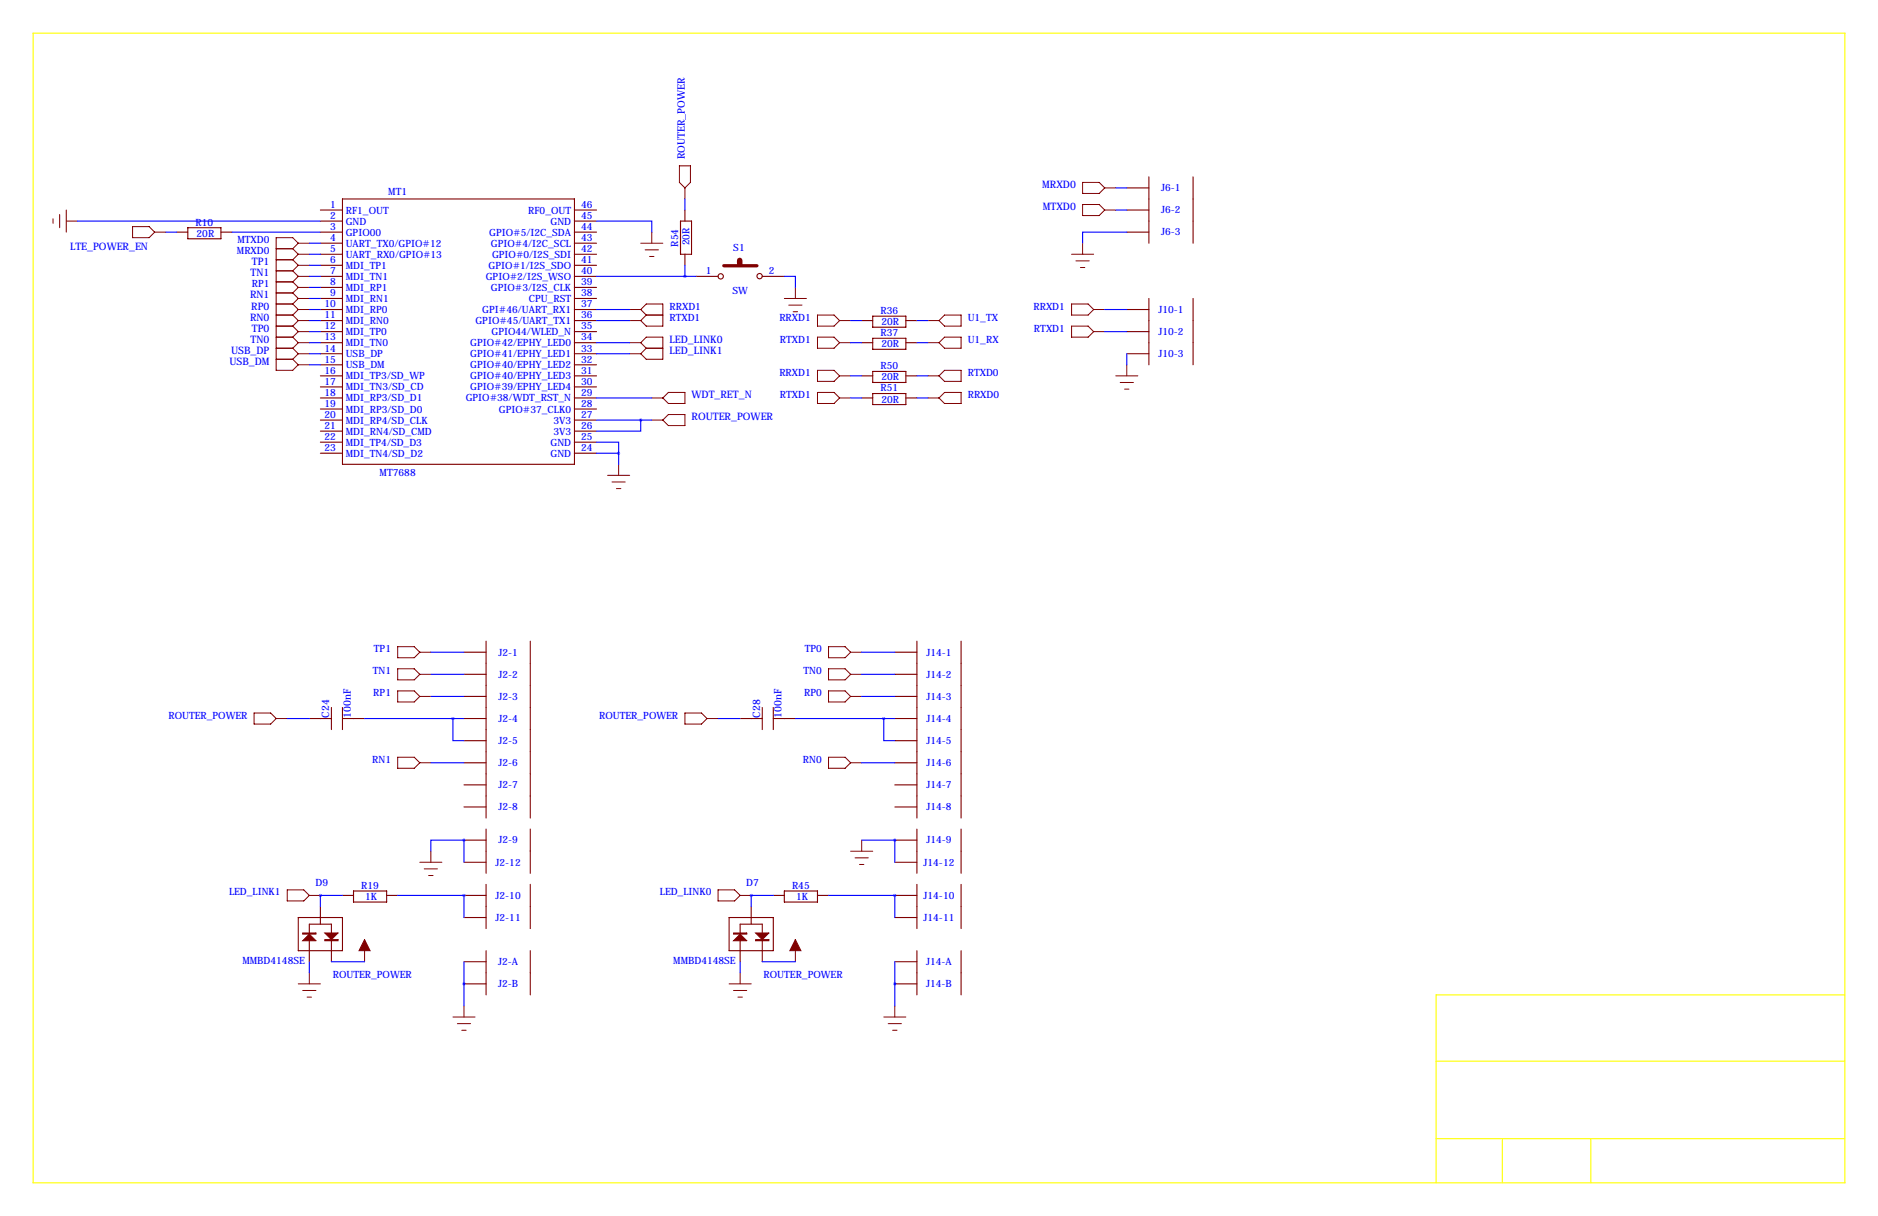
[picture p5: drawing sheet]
<svg xmlns="http://www.w3.org/2000/svg" width="432mm" height="279mm" viewBox="0 0 432 279" stroke-linecap="round" stroke-linejoin="round" font-family="sans-serif">
<path d="M7.6 7.6h416.6v264.2h-416.6zM424.2 228.6h-94v43.2M330.2 243.8h94M330.2 261.6h94M345.4 261.6v10.2M365.8 261.6v10.2" fill="none" stroke="#ff0" stroke-width=".25"/>
<g fill="none" stroke="#800000" stroke-width=".25">
<path d="M40.6 53.3h2.6M43.2 52.3h7.6v2.6h-7.6zM50.8 53.3h2.5M73.7 48.3h5M73.7 50.8h5M73.7 53.3h5M73.7 55.9h5M73.7 58.4h5M78.7 45.7h53.4v61h-53.4zM132.1 48.3h5.1M132.1 50.8h5.1M132.1 53.3h5.1"/>
<path d="M132.1 55.9h5.1M132.1 58.4h5.1M156.5 50.8h2.5v7.6h-2.5zM157.5 48.3v2.5M157.5 58.4v2.6M259.1 48.3h5.1M259.1 53.3h5.1M259.1 43.2h5.1M264.2 40.6v15.3M274.3 40.6v15.3M73.7 61h5M73.7 63.5h5"/>
<path d="M73.7 66h5M73.7 68.6h5M73.7 71.1h5M73.7 73.7h5M73.7 76.2h5M73.7 78.7h5M132.1 61h5.1M132.1 63.5h5.1M132.1 66h5.1M132.1 68.6h5.1M132.1 71.1h5.1M132.1 73.7h5.1"/>
<path d="M132.1 76.2h5.1M132.1 78.7h5.1M160 63.5h5.1M175.3 63.5h5M198.1 73.7h2.6M198.1 78.7h2.6M200.7 72.6h7.6v2.6h-7.6zM200.7 77.7h7.6v2.6h-7.6zM208.3 73.7h2.5M208.3 78.7h2.5M259.1 71.1h5.1M259.1 76.2h5.1"/>
<path d="M264.2 68.6v15.2M274.3 68.6v15.2M73.7 81.3h5M73.7 83.8h5M73.7 86.4h5M73.7 88.9h5M73.7 91.4h5M73.7 94h5M73.7 96.5h5M73.7 99.1h5M132.1 81.3h5.1M132.1 83.8h5.1"/>
<path d="M132.1 86.4h5.1M132.1 88.9h5.1M132.1 91.4h5.1M132.1 94h5.1M132.1 96.5h5.1M132.1 99.1h5.1M198.1 86.4h2.6M198.1 91.4h2.6M200.7 85.3h7.6v2.6h-7.6zM200.7 90.4h7.6v2.6h-7.6zM208.3 86.4h2.5M208.3 91.4h2.5"/>
<path d="M259.1 81.3h5.1M73.7 101.6h5M73.7 104.1h5M132.1 101.6h5.1M132.1 104.1h5.1M106.7 149.9h5.1M106.7 154.9h5.1M111.8 147.3v40.7M121.9 147.3v40.7M205.7 149.9h5.1M205.7 154.9h5.1M210.8 147.3v40.7"/>
<path d="M221 147.3v40.7M71.1 165.1h5.1M76.2 162.6v5M78.7 162.6v5M78.7 165.1h5.1M106.7 160h5.1M106.7 165.1h5.1M106.7 170.2h5.1M106.7 175.3h5.1M170.2 165.1h5.1M175.3 162.6v5M177.8 165.1h5.1"/>
<path d="M177.8 162.6v5M205.7 160h5.1M205.7 165.1h5.1M205.7 170.2h5.1M205.7 175.3h5.1M106.7 180.3h5.1M106.7 185.4h5.1M106.7 193h5.1M106.7 198.1h5.1M111.8 190.5v10.2M121.9 190.5v10.2M205.7 180.3h5.1"/>
<path d="M205.7 185.4h5.1M205.7 193h5.1M205.7 198.1h5.1M210.8 190.5v10.2M221 190.5v10.2M68.6 210.8h10.1v7.6h-10.1zM73.7 208.3v4M78.7 205.7h2.6M81.3 204.7h7.6v2.6h-7.6zM88.9 205.7h2.5M106.7 205.7h5.1M106.7 210.8h5.1"/>
<path d="M111.8 203.2v10.2M111.8 218.4v10.2M121.9 203.2v10.2M121.9 218.4v10.2M167.6 210.8h10.2v7.6h-10.2zM172.7 208.3v4M177.8 205.7h2.5M180.3 204.7h7.7v2.6h-7.7zM188 205.7h2.5M205.7 205.7h5.1M205.7 210.8h5.1M210.8 203.2v10.2"/>
<path d="M210.8 218.4v10.2M221 203.2v10.2M221 218.4v10.2M71.1 221v-8.7h5.1v8.7M106.7 221h5.1M106.7 226.1h5.1M170.2 221v-8.7h5.1v8.7M205.7 221h5.1M205.7 226.1h5.1"/>
<circle cx="165.7" cy="63.5" r=".61"/>
<circle cx="174.7" cy="63.4" r=".61"/>
</g>
<g fill="#800000" stroke="#800000" stroke-width=".23">
<path d="M69.6 214.4h3v.2h-3z"/>
<path d="M71.1 214.6l1.5 1.6h-3z"/>
<path d="M74.7 214.4h3l-1.5 1.5z"/>
<path d="M74.7 215.9h3v.3h-3z"/>
<path d="M168.7 214.4h3v.2h-3z"/>
<path d="M170.2 214.6l1.5 1.6h-3z"/>
<path d="M173.7 214.4h3.1l-1.5 1.5z"/>
<path d="M173.7 215.9h3.1v.3h-3.1z"/>
<path d="M83.8 215.9l1.3 2.5h-2.6z"/>
<path d="M182.9 215.9l1.2 2.5h-2.5z"/>
</g>
<path d="M166.4 61.1h7.6" fill="none" stroke="#800000" stroke-width=".76"/>
<path d="M170.1 59.8v.8" fill="none" stroke="#800000" stroke-width="1.3"/>
<g fill="none" stroke="#800000" stroke-width=".23">
<path d="M156.2 38.1h2.5v3.8l-1.2 1.3-1.3-1.3zM12.2 50.3v1M13.7 49.3v3M15.2 50.8h2.6M15.2 48.3v5M30.5 52.1h3.8l1.3 1.2-1.3 1.3h-3.8zM35.6 53.3h2.5M63.5 59.7h3.8M63.5 57.2h3.8M67.3 59.7l1.3 1.3M67.3 57.2l1.3 1.2M68.6 55.9l-1.3-1.3h-3.8v30.5h3.8l1.3-1.3"/>
<path d="M68.6 55.9h2.5M68.6 55.9l-1.3 1.3M68.6 58.4h2.5M68.6 58.4l-1.3 1.3M147.3 55.9h5.1M148.3 57.4h3.1M149.4 58.9h1M149.9 53.3v2.6M157.5 43.2v2.5M246.4 58.4h5.1M247.4 59.9h3M248.9 47h3.8l1.3 1.3-1.3 1.2h-3.8z"/>
<path d="M248.9 41.9h3.8l1.3 1.3-1.3 1.2h-3.8zM248.9 55.9v2.5M254 43.2h2.5M254 48.3h2.5M63.5 74.9h3.8M63.5 72.4h3.8M63.5 77.5h3.8M63.5 69.8h3.8M63.5 62.2h3.8M63.5 67.3h3.8M63.5 64.8h3.8M67.3 64.8l1.3 1.2"/>
<path d="M67.3 67.3l1.3 1.3M67.3 69.8l1.3 1.3M67.3 72.4l1.3 1.3M67.3 74.9l1.3 1.3M67.3 77.5l1.3 1.2M67.3 62.2l1.3 1.3M68.6 73.7h2.5M68.6 78.7h2.5M68.6 71.1h2.5M68.6 61h2.5M68.6 61l-1.3 1.2M68.6 66h2.5"/>
<path d="M68.6 66l-1.3 1.3M68.6 68.6h2.5M68.6 68.6l-1.3 1.2M68.6 71.1l-1.3 1.3M68.6 73.7l-1.3 1.2M68.6 76.2h2.5M68.6 76.2l-1.3 1.3M68.6 78.7l-1.3 1.3M68.6 63.5h2.5M68.6 63.5l-1.3 1.3M144.8 73.7h2.5M144.8 78.7h2.5"/>
<path d="M144.8 71.1h2.5M147.3 71.1l1.3-1.3h3.8v5.1h-3.8l-1.3-1.2M147.3 78.7l1.3-1.2h3.8v5h-3.8l-1.3-1.2M147.3 71.1l1.3 1.3M147.3 78.7l1.3 1.3M148.6 72.4h3.8M148.6 72.4l-1.3 1.3M180.3 68.6h5.1M181.4 70.1h3M182.4 71.6h1M182.9 66v2.6M188 72.4h3.8l1.2 1.3-1.2 1.2h-3.8z"/>
<path d="M188 77.5h3.8l1.2 1.2-1.2 1.3h-3.8zM193 73.7h2.6M193 78.7h2.6M213.4 73.7h2.5M213.4 78.7h2.5M217.2 72.4h3.8v2.5h-3.8l-1.3-1.2zM217.2 77.5h3.8v2.5h-3.8l-1.3-1.3zM246.4 74.9h3.8l1.3 1.3-1.3 1.3h-3.8zM246.4 69.8h3.8l1.3 1.3-1.3 1.3h-3.8zM248.4 61.5h1M251.5 71.1h2.5M251.5 76.2h2.5"/>
<path d="M63.5 80h3.8M63.5 82.5h3.8M67.3 80l1.3 1.3M67.3 82.5l1.3 1.3M68.6 81.3h2.5M68.6 81.3l-1.3 1.2M68.6 83.8h2.5M144.8 81.3h2.5M148.6 80h3.8M148.6 80l-1.3 1.3M149.9 91.4h2.5M149.9 96.5h2.5"/>
<path d="M152.4 96.5l1.3-1.3h3.8v2.6h-3.8zM153.7 90.2h3.8v2.5h-3.8l-1.3-1.3zM188 85.1h3.8l1.2 1.3-1.2 1.2h-3.8zM188 90.2h3.8l1.2 1.2-1.2 1.3h-3.8zM193 91.4h2.6M193 86.4h2.6M213.4 91.4h2.5M213.4 86.4h2.5M215.9 86.4l1.3-1.3h3.8v2.5h-3.8zM217.2 90.2h3.8v2.5h-3.8l-1.3-1.3zM256.5 86.4h5.1M257.6 87.9h3"/>
<path d="M258.6 89.4h1M259.1 83.8v2.6M139.7 109.2h5.1M140.7 110.7h3.1M141.7 112.3h1M142.2 106.7v2.5M91.4 148.6h3.8l1.3 1.3-1.3 1.2h-3.8zM91.4 153.7h3.8l1.3 1.2-1.3 1.3h-3.8zM91.4 158.8h3.8l1.3 1.2-1.3 1.3h-3.8zM96.5 149.9h2.6M96.5 154.9h2.6M190.5 148.6h3.8l1.3 1.3-1.3 1.2h-3.8z"/>
<path d="M190.5 153.7h3.8l1.3 1.2-1.3 1.3h-3.8zM190.5 158.8h3.8l1.3 1.2-1.3 1.3h-3.8zM195.6 149.9h2.5M195.6 154.9h2.5M58.4 163.8h3.8l1.3 1.3-1.3 1.3h-3.8zM63.5 165.1h2.5M91.4 174h3.8l1.3 1.3-1.3 1.2h-3.8zM96.5 160h2.6M96.5 175.3h2.6M157.5 163.8h3.8l1.3 1.3-1.3 1.3h-3.8zM162.6 165.1h2.5M190.5 174h3.8l1.3 1.3-1.3 1.2h-3.8z"/>
<path d="M195.6 160h2.5M195.6 175.3h2.5M96.5 198.1h5.1M97.5 199.6h3.1M99.1 195.6v2.5M195.6 195.6h5.1M196.6 197.1h3M197.6 198.6h1M198.1 193v2.6M66 204.5h3.8l1.3 1.2-1.3 1.3h-3.8zM71.1 205.7h2.6M83.8 215.9v5.1"/>
<path d="M98.6 201.2h1M165.1 204.5h3.8l1.3 1.2-1.3 1.3h-3.8zM170.2 205.7h2.5M182.9 215.9v5.1M68.6 226.1h5.1M69.6 227.6h3M70.6 229.1h1M71.1 223.5v2.6M104.1 233.7h5.1M105.2 235.2h3M106.2 236.7h1M106.7 231.1v2.6"/>
<path d="M167.6 226.1h5.1M168.7 227.6h3M169.7 229.1h1M170.2 223.5v2.6M203.2 233.7h5.1M204.2 235.2h3.1M205.2 236.7h1M205.7 231.1v2.6"/>
</g>
<g fill="none" stroke="#00f" stroke-width=".25">
<path d="M17.8 50.8h55.9M38.1 53.3h2.5M53.3 53.3h20.4M71.1 55.9h2.6M71.1 58.4h2.6M137.2 50.8h12.7v2.5M157.5 45.7v2.6M256.5 43.2h2.6M256.5 48.3h2.6M259.1 53.3h-10.2v2.6M71.1 73.7h2.6M71.1 78.7h2.6"/>
<path d="M71.1 71.1h2.6M71.1 61h2.6M71.1 63.5h2.6M71.1 66h2.6M71.1 68.6h2.6M71.1 76.2h2.6M137.2 73.7h7.6M137.2 78.7h7.6M137.2 71.1h7.6M137.2 63.5h22.8M157.5 61v2.5M180.3 63.5h2.6v2.5"/>
<path d="M195.6 73.7h2.5M195.6 78.7h2.5M210.8 73.7h2.6M210.8 78.7h2.6M254 71.1h5.1M254 76.2h5.1M71.1 81.3h2.6M71.1 83.8h2.6M137.2 81.3h7.6M137.2 96.5h12.7M137.2 91.4h12.7M147.3 96.5v2.6h-10.1"/>
<path d="M195.6 91.4h2.5M195.6 86.4h2.5M210.8 91.4h2.6M210.8 86.4h2.6M259.1 81.3v2.5M137.2 101.6h5v2.5M137.2 104.1h5M142.2 104.1v2.6M99.1 149.9h7.6M99.1 154.9h7.6M198.1 149.9h7.6M198.1 154.9h7.6"/>
<path d="M66 165.1h5.1M83.8 165.1h22.9M99.1 160h7.6M99.1 175.3h7.6M104.1 165.1v5.1h2.6M165.1 165.1h5.1M182.9 165.1h22.8M198.1 160h7.6M198.1 175.3h7.6M203.2 165.1v5.1h2.5M106.7 193h-7.6v2.6M106.7 193h.1"/>
<path d="M106.7 193v5.1M198.1 193h7.6M205.7 193h.1M205.7 193v5.1M73.7 205.7h.1M73.7 205.7h5M73.7 205.7v2.6M91.4 205.7h15.3M106.7 205.7h.1M106.7 205.7v5.1M172.7 205.7h.1M172.7 205.7h5.1"/>
<path d="M172.7 205.7v2.6M190.5 205.7h15.2M205.7 205.7h.1M205.7 205.7v5.1M71.1 221v2.5M76.2 221h7.6M106.7 226.1h.1M106.7 221v10.1M170.2 221v2.5M175.3 221h7.6M205.7 226.1h.1M205.7 221v10.1"/>
</g>
<path d="M73.6 205.7a.05 .05 0 0 0 .1 0 .05 .05 0 0 0-.1 0zM104.1 165.1a.05 .05 0 0 0 .1 0 .05 .05 0 0 0-.1 0zM205.7 226.1a.05 .05 0 0 0 .1 0 .05 .05 0 0 0-.1 0zM142.2 104.1a.05 .05 0 0 0 .1 0 .05 .05 0 0 0-.1 0zM205.7 193a.05 .05 0 0 0 .1 0 .05 .05 0 0 0-.1 0zM205.7 205.7a.05 .05 0 0 0 .1 0 .05 .05 0 0 0-.1 0z" fill="#00f" stroke="#00f" stroke-width=".63"/>
<g font-size="2.4" fill="#00f">
<text x="157.5" y="36.6" transform="rotate(-90 157.5 36.6)">ROUTER_POWER</text>
<text x="239.7" y="43.2">MRXD0</text>
<text x="239.8" y="48.3">MTXD0</text>
<text x="16.1" y="57.4">LTE_POWER_EN</text>
<text x="57.6" y="63.5">TN1</text>
<text x="57.9" y="61">TP1</text>
<text x="57.5" y="68.6">RN1</text>
<text x="57.8" y="71.1">RP0</text>
<text x="57.5" y="73.7">RN0</text>
<text x="57.9" y="76.2">TP0</text>
<text x="52.7" y="83.8">USB_DM</text>
<text x="53.1" y="81.3">USB_DP</text>
<text x="57.6" y="78.7">TN0</text>
<text x="153.9" y="78.7">LED_LINK0</text>
<text x="153.9" y="81.3">LED_LINK1</text>
<text x="159" y="91.4">WDT_RET_N</text>
<text x="159" y="96.5">ROUTER_POWER</text>
<text x="75.7" y="164.9" transform="rotate(-90 75.7 164.9)">C24</text>
<text x="80.7" y="164.9" transform="rotate(-90 80.7 164.9)">100nF</text>
<text x="174.8" y="164.9" transform="rotate(-90 174.8 164.9)">C28</text>
<text x="179.7" y="164.9" transform="rotate(-90 179.7 164.9)">100nF</text>
</g>
<g font-size="2.3" fill="#00f">
<text x="75.9" y="47.8">1</text>
<text x="89.3" y="44.7">MT1</text>
<text x="133.6" y="47.8">46</text>
<text x="267" y="43.9">J6-1</text>
<text x="44.9" y="51.8">R10</text>
<text x="75.9" y="50.3">2</text>
<text x="75.9" y="52.8">3</text>
<text x="79.5" y="49.1">RF1_OUT</text>
<text x="79.5" y="51.6">GND</text>
<text x="121.4" y="49.1">RF0_OUT</text>
<text x="126.6" y="51.6">GND</text>
<text x="133.6" y="52.8">44</text>
<text x="133.6" y="50.3">45</text>
<text x="267" y="49">J6-2</text>
<text x="45.2" y="54.4">20R</text>
<text x="54.5" y="58.4">MRXD0</text>
<text x="54.6" y="55.9">MTXD0</text>
<text x="75.9" y="55.4">4</text>
<text x="75.9" y="57.9">5</text>
<text x="79.5" y="54.1">GPIO00</text>
<text x="79.5" y="56.7">UART_TX0/GPIO#12</text>
<text x="79.5" y="59.2">UART_RX0/GPIO#13</text>
<text x="112.5" y="54.1">GPIO#5/I2C_SDA</text>
<text x="112.9" y="56.7">GPIO#4/I2C_SCL</text>
<text x="113.1" y="59.2">GPIO#0/I2S_SDI</text>
<text x="133.6" y="57.9">42</text>
<text x="133.6" y="55.4">43</text>
<text x="156" y="56.7" transform="rotate(-90 156 56.7)">R54</text>
<text x="158.5" y="56.4" transform="rotate(-90 158.5 56.4)">20R</text>
<text x="168.6" y="57.7">S1</text>
<text x="267" y="54.1">J6-3</text>
<text x="75.9" y="60.5">6</text>
<text x="75.9" y="63">7</text>
<text x="75.9" y="65.5">8</text>
<text x="79.5" y="61.8">MDI_TP1</text>
<text x="79.5" y="64.3">MDI_TN1</text>
<text x="111.7" y="64.3">GPIO#2/I2S_WSO</text>
<text x="112.3" y="61.8">GPIO#1/I2S_SDO</text>
<text x="133.6" y="65.5">39</text>
<text x="133.6" y="63">40</text>
<text x="133.6" y="60.5">41</text>
<text x="162.3" y="63">1</text>
<text x="176.8" y="63">2</text>
<text x="57.9" y="66">RP1</text>
<text x="74.6" y="70.6">10</text>
<text x="75.9" y="68.1">9</text>
<text x="79.5" y="66.8">MDI_RP1</text>
<text x="79.5" y="69.4">MDI_RN1</text>
<text x="79.5" y="71.9">MDI_RP0</text>
<text x="110.9" y="71.9">GPI#46/UART_RX1</text>
<text x="112.9" y="66.8">GPIO#3/I2S_CLK</text>
<text x="121.6" y="69.4">CPU_RST</text>
<text x="133.6" y="70.6">37</text>
<text x="133.6" y="68.1">38</text>
<text x="153.9" y="71.1">RRXD1</text>
<text x="168.4" y="67.7">SW</text>
<text x="237.6" y="71.1">RRXD1</text>
<text x="266.3" y="71.9">J10-1</text>
<text x="74.6" y="73.2">11</text>
<text x="74.6" y="75.7">12</text>
<text x="79.5" y="74.5">MDI_RN0</text>
<text x="79.5" y="77">MDI_TP0</text>
<text x="109.3" y="74.5">GPIO#45/UART_TX1</text>
<text x="113" y="77">GPIO44/WLED_N</text>
<text x="133.6" y="75.7">35</text>
<text x="133.6" y="73.2">36</text>
<text x="153.9" y="73.7">RTXD1</text>
<text x="179.2" y="73.7">RRXD1</text>
<text x="202.4" y="72.1">R36</text>
<text x="202.4" y="77.2">R37</text>
<text x="202.7" y="74.7">20R</text>
<text x="222.5" y="73.7">U1_TX</text>
<text x="237.7" y="76.2">RTXD1</text>
<text x="266.3" y="77">J10-2</text>
<text x="74.6" y="78.2">13</text>
<text x="74.6" y="80.8">14</text>
<text x="74.6" y="83.3">15</text>
<text x="79.5" y="79.5">MDI_TN0</text>
<text x="79.5" y="82.1">USB_DP</text>
<text x="108.1" y="82.1">GPIO#41/EPHY_LED1</text>
<text x="108.1" y="79.5">GPIO#42/EPHY_LED0</text>
<text x="133.6" y="83.3">32</text>
<text x="133.6" y="80.8">33</text>
<text x="133.6" y="78.2">34</text>
<text x="179.3" y="78.7">RTXD1</text>
<text x="202.7" y="79.8">20R</text>
<text x="222.5" y="78.7">U1_RX</text>
<text x="266.3" y="82">J10-3</text>
<text x="74.6" y="85.9">16</text>
<text x="74.6" y="88.4">17</text>
<text x="79.5" y="84.6">USB_DM</text>
<text x="79.5" y="87.2">MDI_TP3/SD_WP</text>
<text x="79.5" y="89.7">MDI_TN3/SD_CD</text>
<text x="108.1" y="89.7">GPIO#39/EPHY_LED4</text>
<text x="108.1" y="87.2">GPIO#40/EPHY_LED3</text>
<text x="108.1" y="84.6">GPIO#40/EPHY_LED2</text>
<text x="133.6" y="88.4">30</text>
<text x="133.6" y="85.9">31</text>
<text x="179.2" y="86.4">RRXD1</text>
<text x="202.4" y="84.8">R50</text>
<text x="202.4" y="89.9">R51</text>
<text x="202.7" y="87.4">20R</text>
<text x="222.5" y="86.4">RTXD0</text>
<text x="74.6" y="90.9">18</text>
<text x="74.6" y="93.5">19</text>
<text x="79.5" y="92.2">MDI_RP3/SD_D1</text>
<text x="79.5" y="94.8">MDI_RP3/SD_D0</text>
<text x="107.1" y="92.2">GPIO#38/WDT_RST_N</text>
<text x="114.7" y="94.8">GPIO#37_CLK0</text>
<text x="133.6" y="93.5">28</text>
<text x="133.6" y="90.9">29</text>
<text x="179.3" y="91.4">RTXD1</text>
<text x="202.7" y="92.5">20R</text>
<text x="222.5" y="91.4">RRXD0</text>
<text x="74.6" y="96">20</text>
<text x="74.6" y="98.6">21</text>
<text x="74.6" y="101.1">22</text>
<text x="79.5" y="97.3">MDI_RP4/SD_CLK</text>
<text x="79.5" y="99.9">MDI_RN4/SD_CMD</text>
<text x="127.2" y="99.9">3V3</text>
<text x="127.2" y="97.3">3V3</text>
<text x="133.6" y="101.1">25</text>
<text x="133.6" y="98.6">26</text>
<text x="133.6" y="96">27</text>
<text x="74.6" y="103.6">23</text>
<text x="79.5" y="102.4">MDI_TP4/SD_D3</text>
<text x="79.5" y="104.9">MDI_TN4/SD_D2</text>
<text x="126.6" y="104.9">GND</text>
<text x="126.6" y="102.4">GND</text>
<text x="133.6" y="103.6">24</text>
<text x="87.3" y="109.3">MT7688</text>
<text x="86" y="149.9">TP1</text>
<text x="185" y="149.9">TP0</text>
<text x="85.7" y="154.9">TN1</text>
<text x="114.6" y="150.6">J2-1</text>
<text x="114.6" y="155.7">J2-2</text>
<text x="184.8" y="154.9">TN0</text>
<text x="213" y="150.6">J14-1</text>
<text x="213" y="155.7">J14-2</text>
<text x="85.8" y="160">RP1</text>
<text x="114.6" y="160.8">J2-3</text>
<text x="184.9" y="160">RP0</text>
<text x="213" y="160.8">J14-3</text>
<text x="38.7" y="165.1">ROUTER_POWER</text>
<text x="114.6" y="165.9">J2-4</text>
<text x="137.8" y="165.1">ROUTER_POWER</text>
<text x="213" y="165.9">J14-4</text>
<text x="114.6" y="170.9">J2-5</text>
<text x="213" y="170.9">J14-5</text>
<text x="85.6" y="175.3">RN1</text>
<text x="114.6" y="176">J2-6</text>
<text x="184.6" y="175.3">RN0</text>
<text x="213" y="176">J14-6</text>
<text x="114.6" y="181.1">J2-7</text>
<text x="213" y="181.1">J14-7</text>
<text x="114.6" y="186.2">J2-8</text>
<text x="213" y="186.2">J14-8</text>
<text x="114.6" y="193.8">J2-9</text>
<text x="213" y="193.8">J14-9</text>
<text x="72.5" y="203.5">D9</text>
<text x="113.9" y="198.9">J2-12</text>
<text x="171.6" y="203.5">D7</text>
<text x="212.3" y="198.9">J14-12</text>
<text x="52.7" y="205.7">LED_LINK1</text>
<text x="83" y="204.2">R19</text>
<text x="84" y="206.8">1K</text>
<text x="113.9" y="206.5">J2-10</text>
<text x="151.7" y="205.7">LED_LINK0</text>
<text x="182.1" y="204.2">R45</text>
<text x="183" y="206.8">1K</text>
<text x="212.3" y="206.5">J14-10</text>
<text x="113.9" y="211.6">J2-11</text>
<text x="212.3" y="211.6">J14-11</text>
<text x="55.7" y="221.5">MMBD4148SE</text>
<text x="114.5" y="221.7">J2-A</text>
<text x="154.8" y="221.5">MMBD4148SE</text>
<text x="212.9" y="221.7">J14-A</text>
<text x="76.5" y="224.8">ROUTER_POWER</text>
<text x="114.5" y="226.8">J2-B</text>
<text x="175.6" y="224.8">ROUTER_POWER</text>
<text x="212.9" y="226.8">J14-B</text>
</g>
</svg>
